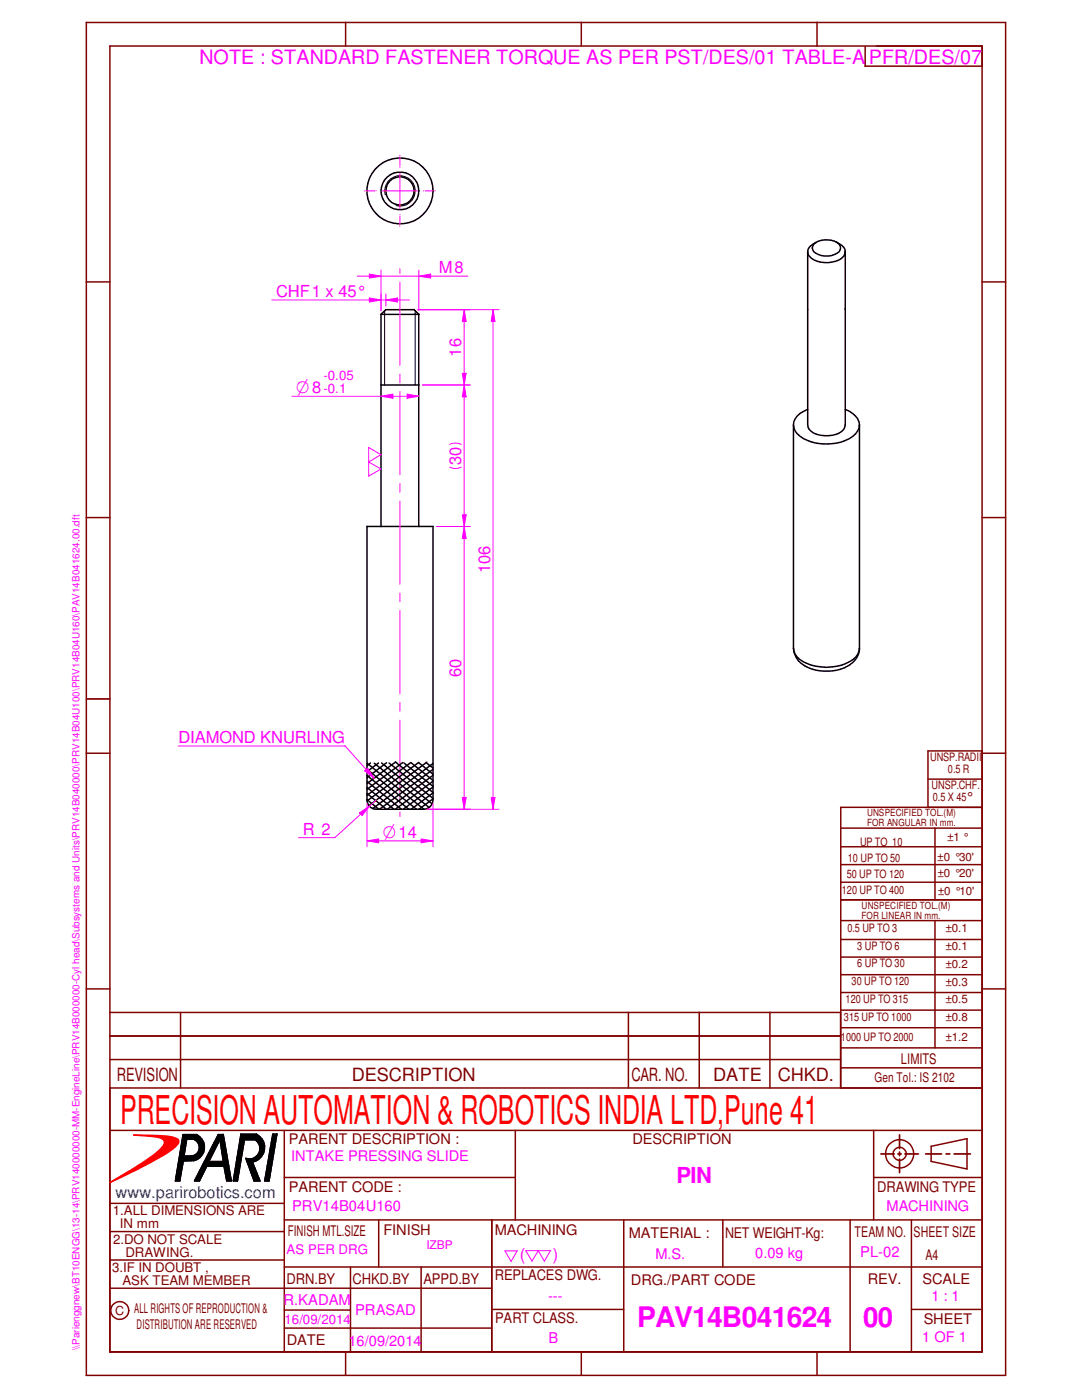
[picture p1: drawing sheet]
<svg xmlns="http://www.w3.org/2000/svg" width="216mm" height="279mm" viewBox="0 0 216 279" stroke-linecap="round" stroke-linejoin="round" font-family="sans-serif">
<g fill="none" stroke="#f0f" stroke-width=".2">
<path d="M79.8 53.6v1M79.8 56.3v16.6M79.8 74.6v1.8M79.8 78.1v16.6M79.8 96.5v1.8M79.8 100v16.6M79.8 118.4v1.7M79.8 121.8v16.7M79.8 140.2v1.7M79.8 143.7v16.6M79.8 162.1v.8M100.7 249.6h2.5l-1.2 2.2-1.2-2.2"/>
<path d="M104.9 249.6l1.2 2.1 1.3-2.1 1.2 2.1 1.3-2.1M104.9 249.6h5"/>
</g>
<g fill="none" stroke="#000" stroke-width=".3">
<path d="M76 62.7v42.4M76 76.8h7.6M82.6 61.8l1 .9h-7.6l1-.9h5.6M83.6 62.7v42.4M73.2 105.1h13.2M86.4 105v54.6a1.91 1.91 0 0 1-1.9 1.9h-9.4a1.82 1.82 0 0 1-1.9-1.9v-54.5M73.2 152.3l11.4 9.2M73.2 153.5l9.9 8M73.2 154.8l8.4 6.7M73.2 156l6.9 5.5M73.2 157.2l5.4 4.3M73.2 158.4l3.9 3.1"/>
<path d="M73.2 159.6l2.4 1.9M73.9 152.3l-.7 .5M74.7 152.3l10.9 8.9M75.5 152.3l-2.3 1.7M76.2 152.3l10 8.1M77.1 152.2l-3.9 3M77.6 152.3l8.8 7M79 152.1l-5.8 4.3M79 152.1l7.4 6.1M80.3 152.2l-7.1 5.3M80.6 152.2l5.8 4.7M82 152.2l-8.8 6.5"/>
<path d="M82 152.2l4.4 3.5M83.5 152.2l2.9 2.3M83.6 152.1l-10.4 7.8M85 152.2l1.4 1.1M85.2 152.1l-11.6 8.7M86.4 152.4l-12 9M86.4 153.5l-10.7 8M86.4 154.7l-9.1 6.8M86.4 155.9l-7.6 5.6M86.4 157.1l-5.9 4.4M86.4 158.2l-4.4 3.3M86.4 159.4l-2.8 2.1"/>
</g>
<path d="M76.8 62v14.8M82.8 62v14.8" fill="none" stroke="#000" stroke-width=".2"/>
<g fill="none" stroke="#800000" stroke-width=".3">
<path d="M17.2 4.4v270.1h183.5v-270h-183.5M21.9 9.2h174.1v260.6h-174.1M21.9 9.1v260.7M69 4.4v4.8M116 4.4v4.8M163 4.4v4.8M17.2 56.3h4.7M196 56.3h4.7M17.2 103.3h4.7M196 103.3h4.7M17.2 150.3h4.7M185.2 155.5h10.8"/>
<path d="M196 150.3h4.7M196 149.9h-10.8v11.2M167.7 179.6h28.3M167.7 161.1h28.3M167.8 165.3h28.2M167.8 169h28.2M167.8 172.6h28.2M167.8 176.1h28.2M167.8 161.1v56M186.6 165.3v14.3M17.2 197.4h4.7M167.8 183.7h28.2"/>
<path d="M167.8 187.5h28.2M167.8 191h28.2M167.8 194.5h28.2M167.8 198.1h28.2M186.6 183.7v25.4M196 197.4h4.7M21.9 202.1h145.8v15M21.9 206.8h145.8M21.9 217.1h174.1M21.9 211.5h145.8M36 202.1v15M125.4 202v15.1"/>
<path d="M139.5 202v15.1M153.6 202v15.1M167.7 209.1h28.3M167.7 213.1h28.3M167.8 201.6h28.2M167.8 205.1h28.2M21.9 225.6h174.1M56.7 235h46.1M56.7 225.6v44.2M102.8 225.6v17.9M174.3 235h21.7M174.3 225.6v17.9"/>
<path d="M185.8 228.8l7.2-1.6v6.1l-7.2-1.5M185.8 228.7v3.1M21.9 240.2h34.8M56.7 252.9h139.3M56.7 243.5h139.3M69 269.8v4.7M116 269.8v4.7M163 269.8v4.7M181.9 261.3h14.1"/>
<circle cx="179.5" cy="230.3" r="2.81"/>
<circle cx="179.5" cy="230.3" r="1.31"/>
</g>
<path d="M17.2 139.5h4.7M175.8 230.3h2.6M179.2 230.3h.6M179.5 226.5v2.7M179.5 229.9v.7M179.5 231.3v2.7M180.6 230.3h2.7M184.7 230.3h3.2M188.8 230.3h.7M190.4 230.3h3.2" fill="none" stroke="#800000" stroke-width=".34"/>
<path d="M26.7 226.5a31.9 31.9 0 0 1 8.2 .6l.7 .3a.67 .67 0 0 1-.1 .9 9.3 9.3 0 0 1-3.2 2.5l-4.7 2.5-5.7 2.7 4.6-2.7a27.5 27.5 0 0 0 5.7-4.1 1.26 1.26 0 0 0 .5-1.6 3.3 3.3 0 0 0-2.6-.8z" fill-rule="evenodd" fill="#f00"/>
<path d="M26.7 226.5a31.9 31.9 0 0 1 8.2 .6l.7 .3a.67 .67 0 0 1-.1 .9l-.8 .9-2.4 1.6-4.7 2.5-5.7 2.7a66.1 66.1 0 0 0 9.8-6.3 2.23 2.23 0 0 0 1.1-2l-.1-.1a3.3 3.3 0 0 0-2.6-.8z" fill="none" stroke="#f00" stroke-width=".3"/>
<g fill="none" stroke="#000" stroke-width=".3">
<path d="M162.4 48.7a4.1 4.1 0 0 1 5 0 1.3 1.3 0 0 1-.9 2.1 4.1 4.1 0 0 1-4.1-.6 1.13 1.13 0 0 1 0-1.5zM162.9 48.3l-.7 .4M166.9 48.3a2.6 2.6 0 0 1 1.8 1.9 2.55 2.55 0 0 1-2.6 2.1 4.6 4.6 0 0 1-4.9-1.5 1.62 1.62 0 0 1 1.1-2.1M168.7 50.2v34.6a2.63 2.63 0 0 1-2.6 2.1 5.2 5.2 0 0 1-4.6-1.2l-.3-.9v-34.6M158.3 84.8v44.6M161.2 81.7a3.7 3.7 0 0 0-2.9 3.1 3.6 3.6 0 0 0 2.7 3 9.9 9.9 0 0 0 9.2-.8 2.6 2.6 0 0 0 0-4.4l-1.5-.9M171.5 84.8v44.6M158.3 129.4a3.6 3.6 0 0 0 2.7 3 10.2 10.2 0 0 0 9.2-.8 3 3 0 0 0 1.3-2.2M158.3 129.4a4.6 4.6 0 0 0 3 3.9l2.4 .6h1.9a6.6 6.6 0 0 0 5.5-2.9l.2-.5 .2-1.1M36.6 231.6l-.7 4.1h-.9l1.5-9.3h2.7a2.77 2.77 0 0 1 1.6 2.8 2.77 2.77 0 0 1-2.1 2.4l-2.1 .1M37.3 227.3l-.6 3.4 .6-3.4h1.3a1.74 1.74 0 0 1 1.2 1.9 1.74 1.74 0 0 1-1.7 1.5h-1.4M41.3 232.7l-1.5 3h-.9"/>
<path d="M43.5 226.4h1M43.6 226.4l-4.8 9.3M43.9 227.4l.7 4.4h-3M43.9 227.4l-2.2 4.4M44.5 226.4l1.6 9.3h-.8l-.6-3h-3.4M48 226.4h3.2a2.97 2.97 0 0 1 1.5 3 2.97 2.97 0 0 1-2.3 2.5M48.1 226.3l-1.5 9.4h.8M48.8 227.4l-1.4 8.3M50.3 231.9l1.6 3.8h-1.2l-1.6-4.5a2.11 2.11 0 0 0 2.6-1 2.11 2.11 0 0 0-.7-2.7h-2.2l-1.4 8.2M54.4 226.4h.8M55.2 226.3l-1.5 9.4h-.9l1.6-9.3"/>
<circle cx="79.8" cy="38.1" r="3.8"/>
<circle cx="79.8" cy="38.1" r="2.82"/>
<circle cx="79.8" cy="38.1" r="6.6"/>
</g>
<g fill="#000">
<path d="M36.5 226.4l-1.5 9.3h.9l.7-4 2.1-.1a2.77 2.77 0 0 0 2.1-2.4 2.77 2.77 0 0 0-1.6-2.8zM37.3 227.3h1.3a1.74 1.74 0 0 1 1.2 1.9 1.74 1.74 0 0 1-1.7 1.5h-1.4z" fill-rule="evenodd"/>
<path d="M43.6 226.4l-4.7 9.3h.9l1.5-3h3.4l.6 3h.8l-1.6-9.3zM43.9 227.4l.7 4.4h-2.9z" fill-rule="evenodd"/>
<path d="M48.1 226.4h3.1a2.97 2.97 0 0 1 1.5 3 2.97 2.97 0 0 1-2.3 2.5l1.5 3.8h-1.2l-1.6-4.5a2.11 2.11 0 0 0 2.6-1 2.11 2.11 0 0 0-.7-2.7h-2.2l-1.4 8.2h-.8z" fill-rule="evenodd"/>
<path d="M54.4 226.4h.8l-1.5 9.3h-.9z" fill-rule="evenodd"/>
</g>
<g fill="none" stroke="#800000" stroke-width=".3">
<path d="M172.6 9.3v3.9M174.9 9.2h21.1v4h-23.4M21.9 245.8h34.8M21.9 251.5h34.8M21.9 257.1h76.2M69.9 252.9v16.9M75.6 243.5v9.4M84 252.9v16.9M98.1 243.5v26.3M124.5 243.5v26.3M144.2 243.5v9.4M169.6 243.5v26.3"/>
<path d="M181.9 243.5v26.3M21.9 269.8h174.1M56.7 265h41.4M56.7 261.5h13.2M98.1 261.3h26.4"/>
<circle cx="23.9" cy="261.5" r="1.79"/>
</g>
<path d="M76.9 38.9a3 3 0 0 1 2.6-3.8 3 3 0 0 1 3.3 3.2 3 3 0 0 1-3.8 2.7" fill="none" stroke="#000" stroke-width=".2"/>
<g fill="none" stroke="#f0f" stroke-width=".2">
<path d="M72.7 38.1h.2M73.1 38.1h1.7M75 38.1h.1M76.2 38.1h7.2M79.8 31v.2M79.8 31.4v1.7M79.8 33.3v.1M79.8 34.6v7M84.5 38.1h.1M84.8 38.1h1.7M86.7 38.1h.2M79.8 42.8v.1"/>
<path d="M79.8 43.1v1.7M79.8 45v.2M98.4 61.8l.4 2.3h-.8z"/>
</g>
<path d="M98.4 61.8l.4 2.3h-.8z" fill="#f0f"/>
<path d="M98 159.2h.8l-.4 2.3z" fill="none" stroke="#f0f" stroke-width=".2"/>
<path d="M98 159.2h.8l-.4 2.3z" fill="#f0f"/>
<path d="M83.4 61.8h16.2M98.4 61.8v99.7M73.2 167.8l2.4-.4v.8zM85.2 161.5h14.4" fill="none" stroke="#f0f" stroke-width=".2"/>
<path d="M73.2 167.8l2.4-.4v.8z" fill="#f0f"/>
<path d="M84 167.4l2.4 .4-2.4 .4z" fill="none" stroke="#f0f" stroke-width=".2"/>
<path d="M84 167.4l2.4 .4-2.4 .4z" fill="#f0f"/>
<path d="M75.1 159.6l-8.3 7.6M71.7 162.2l2-1.3-1.4 1.9zM73.2 160.4v8.6M73.2 167.8h13.2M86.4 160.4v8.6" fill="none" stroke="#f0f" stroke-width=".2"/>
<path d="M71.7 162.2l2-1.3-1.4 1.9z" fill="#f0f"/>
<path d="M92.6 105.1l.4 2.3h-.8zM59.6 167.2h7.2" fill="none" stroke="#f0f" stroke-width=".2"/>
<path d="M92.6 105.1l.4 2.3h-.8z" fill="#f0f"/>
<path d="M92.2 159.2h.8l-.4 2.3z" fill="none" stroke="#f0f" stroke-width=".2"/>
<path d="M92.2 159.2h.8l-.4 2.3z" fill="#f0f"/>
<path d="M87.1 105.1h6.7M92.2 102.7h.8l-.4 2.4zM92.6 105.1v56.4M85.2 161.5h8.6" fill="none" stroke="#f0f" stroke-width=".2"/>
<path d="M92.2 102.7h.8l-.4 2.4z" fill="#f0f"/>
<path d="M92.6 76.8l.4 2.4h-.8z" fill="none" stroke="#f0f" stroke-width=".2"/>
<path d="M92.6 76.8l.4 2.4h-.8z" fill="#f0f"/>
<path d="M84.3 76.8h9.5M92.2 74.5h.8l-.4 2.3zM92.6 76.8v28.3M89.7 93.2a2.43 2.43 0 0 0 2.3 0M89.7 88.7a2.79 2.79 0 0 1 2.3 0M87.1 105.1h6.7" fill="none" stroke="#f0f" stroke-width=".2"/>
<path d="M92.2 74.5h.8l-.4 2.3z" fill="#f0f"/>
<path d="M92.6 61.8l.4 2.3h-.8z" fill="none" stroke="#f0f" stroke-width=".2"/>
<path d="M92.6 61.8l.4 2.3h-.8z" fill="#f0f"/>
<path d="M81.2 78.7l2.4 .4-2.4 .4zM83.4 61.8h10.4M84.3 76.8h9.5M92.6 61.8v15" fill="none" stroke="#f0f" stroke-width=".2"/>
<path d="M81.2 78.7l2.4 .4-2.4 .4z" fill="#f0f"/>
<path d="M76 79.1l2.4-.4v.8z" fill="none" stroke="#f0f" stroke-width=".2"/>
<path d="M76 79.1l2.4-.4v.8z" fill="#f0f"/>
<path d="M83.6 55.1l2.3-.4v.8zM58.3 79.1h25.3" fill="none" stroke="#f0f" stroke-width=".2"/>
<path d="M83.6 55.1l2.3-.4v.8z" fill="#f0f"/>
<path d="M73.7 54.7l2.3 .4-2.3 .4z" fill="none" stroke="#f0f" stroke-width=".2"/>
<path d="M73.7 54.7l2.3 .4-2.3 .4z" fill="#f0f"/>
<path d="M71.3 55.1h22.1M73.7 59.5l2.3 .4-2.3 .4zM76 53.9v8.1M83.6 53.9v8.1" fill="none" stroke="#f0f" stroke-width=".2"/>
<path d="M73.7 59.5l2.3 .4-2.3 .4z" fill="#f0f"/>
<path d="M77 59.9l2.3-.4v.8z" fill="none" stroke="#f0f" stroke-width=".2"/>
<path d="M77 59.9l2.3-.4v.8z" fill="#f0f"/>
<path d="M54.2 59.9h27.5M76 58.7v3.3M77 58.7v2.4M73.5 89.3l2.5 1.4-2.4 1.5 2.4 1.4-2.5 1.4M73.6 89.3v5.7M68.8 148.8l5.8 6.5" fill="none" stroke="#f0f" stroke-width=".2"/>
<path d="M72.8 153.8l.6-.5 1.2 2z" fill="#f0f"/>
<path d="M35.6 148.9h33.3M72.8 153.8l.6-.5 1.2 2z" fill="none" stroke="#f0f" stroke-width=".2"/>
<text font-size="7.9" fill="#f00" x="24" y="224.4">PRECISION AUTOMATION &amp; ROBOTICS INDIA LTD,Pune 41</text>
<text font-size="5.6" fill="#f0f" x="127.1" y="264.9">PAV14B041624</text>
<text font-size="5.5" fill="#f0f" x="172.3" y="264.9">00</text>
<text font-size="4.4" fill="#f0f" x="135" y="236.1">PIN</text>
<g font-size="3.9" fill="#f0f">
<text x="39.8" y="12.8">NOTE : STANDARD FASTENER TORQUE AS PER PST/DES/01 TABLE-A</text>
<text x="173.4" y="12.7">PFR/DES/07</text>
</g>
<g font-size="3.7" fill="#f0f">
<text x="59.1" y="78.5">O8</text>
<text x="76.4" y="167.2">O14</text>
</g>
<g font-size="3.6" fill="#800000">
<text x="23.3" y="215.8">REVISION</text>
<text x="70.2" y="215.8">DESCRIPTION</text>
<text x="126" y="215.6">CAR. NO.</text>
<text x="142.3" y="215.6">DATE</text>
<text x="155.2" y="215.6">CHKD.</text>
</g>
<g font-size="3.3" fill="#f0f">
<text x="55.1" y="59.3">CHF1 x 45°</text>
<text x="87.5" y="54.5">M8</text>
<text x="92" y="71.2" transform="rotate(-90 92 71.2)">16</text>
<text x="92" y="92.8" transform="rotate(-90 92 92.8)">30</text>
<text x="97.8" y="114.4" transform="rotate(-90 97.8 114.4)">106</text>
<text x="92" y="135.1" transform="rotate(-90 92 135.1)">60</text>
<text x="35.6" y="148.3">DIAMOND KNURLING</text>
<text x="60.4" y="166.6">R 2</text>
<text x="103.7" y="251.4">(</text>
<text x="110.3" y="251.4">)</text>
</g>
<text font-size="3.3" fill="#00f" x="23.1" y="239.1">www.parirobotics.com</text>
<g font-size="3" fill="#f0f">
<text x="58.3" y="241.7">PRV14B04U160</text>
<text x="171.6" y="251">PL-02</text>
<text x="56.6" y="260.4">R.KADAM</text>
<text x="70.9" y="262.5">PRASAD</text>
<text x="109.3" y="259.6">---</text>
<text x="109.5" y="268.1">B</text>
</g>
<g font-size="2.9" fill="#800000">
<text x="192.7" y="160">°</text>
<text x="179.7" y="212.3">LIMITS</text>
<text x="57.6" y="228.2">PARENT DESCRIPTION :</text>
<text x="126.2" y="228.4">DESCRIPTION</text>
<text x="57.6" y="237.9">PARENT CODE :</text>
<text x="175" y="237.8">DRAWING TYPE</text>
<text x="57.4" y="246.6">FINISH MTL.SIZE</text>
<text x="76.5" y="246.5">FINISH</text>
<text x="98.7" y="246.5">MACHINING</text>
<text x="125.5" y="247">MATERIAL :</text>
<text x="144.7" y="247">NET WEIGHT-Kg:</text>
<text x="170.5" y="246.8">TEAM NO.</text>
<text x="182.2" y="246.8">SHEET SIZE</text>
<text x="184.7" y="251.4">A4</text>
<text x="57.2" y="256.3">DRN.BY</text>
<text x="70.4" y="256.2">CHKD.BY</text>
<text x="84.5" y="256.3">APPD.BY</text>
<text x="98.7" y="255.5">REPLACES DWG.</text>
<text x="125.9" y="256.4">DRG./PART CODE</text>
<text x="173.1" y="256.3">REV.</text>
<text x="184.1" y="256.2">SCALE</text>
<text x="57.2" y="268.5">DATE</text>
<text x="98.8" y="264">PART CLASS.</text>
<text x="184.3" y="264.2">SHEET</text>
</g>
<g font-size="2.9" fill="#f0f">
<text x="58.1" y="231.7">INTAKE PRESSING SLIDE</text>
<text x="176.9" y="241.7">MACHINING</text>
<text x="130.8" y="251.2">M.S.</text>
<text x="150.7" y="251">0.09 kg</text>
<text x="185.8" y="259.6">1 : 1</text>
<text x="69.6" y="268.6">16/09/2014</text>
<text x="184" y="267.9">1 OF 1</text>
</g>
<g font-size="2.7" fill="#f0f">
<text x="64.6" y="75.9">-0.05</text>
<text x="64.6" y="78.5">-0.1</text>
<text x="57.2" y="250.4">AS PER DRG</text>
<text x="56.8" y="264.2">16/09/2014</text>
</g>
<g font-size="2.7" fill="#800000">
<text x="174.5" y="215.9">Gen Tol.: IS 2102</text>
<text x="22.5" y="242.4">1.ALL DIMENSIONS ARE</text>
<text x="23.9" y="245.1">IN mm</text>
<text x="22.6" y="248.2">2.DO NOT SCALE</text>
<text x="25" y="250.8">DRAWING.</text>
<text x="22.4" y="253.9">3.IF IN DOUBT ,</text>
<text x="24.4" y="256.5">ASK TEAM MEMBER</text>
<text x="26.8" y="262">ALL RIGHTS OF REPRODUCTION &amp;</text>
<text x="27.3" y="265.2">DISTRIBUTION ARE RESERVED</text>
</g>
<text font-size="2.5" fill="#800000" x="23" y="262.5">C</text>
<text font-size="2.4" fill="#f0f" x="85.1" y="249.3">IZBP</text>
<g font-size="2.3" fill="#800000">
<text x="185.6" y="151.8">UNSP.RADII</text>
<text x="189.1" y="154.2">0.5 R</text>
<text x="185.9" y="157.4">UNSP.CHF.</text>
<text x="186.1" y="159.9">0.5 X 45</text>
<text x="189" y="167.9">±1 °</text>
<text x="169.2" y="172">10 UP TO 50</text>
<text x="171.6" y="168.7">UP TO 10</text>
<text x="187" y="171.9">±0 °30'</text>
<text x="168" y="178.5">120 UP TO 400</text>
<text x="169" y="175.2">50 UP TO 120</text>
<text x="187.1" y="175">±0 °20'</text>
<text x="187.1" y="178.7">±0 °10'</text>
<text x="169.1" y="186.1">0.5 UP TO 3</text>
<text x="171.1" y="189.6">3 UP TO 6</text>
<text x="188.7" y="186.1">±0.1</text>
<text x="188.7" y="189.6">±0.1</text>
<text x="169.9" y="196.6">30 UP TO 120</text>
<text x="171.1" y="193.1">6 UP TO 30</text>
<text x="188.7" y="193.2">±0.2</text>
<text x="188.7" y="196.7">±0.3</text>
<text x="168.4" y="203.7">315 UP TO 1000</text>
<text x="168.7" y="200.2">120 UP TO 315</text>
<text x="188.7" y="200.2">±0.5</text>
<text x="188.7" y="203.8">±0.8</text>
<text x="167.8" y="207.7">1000 UP TO 2000</text>
<text x="188.7" y="207.7">±1.2</text>
</g>
<g font-size="2" fill="#800000">
<text x="173" y="162.9">UNSPECIFIED TOL.(M)</text>
<text x="173" y="164.8">FOR ANGULAR IN mm.</text>
<text x="171.9" y="181.4">UNSPECIFIED TOL.(M)</text>
<text x="171.9" y="183.3">FOR LINEAR IN mm.</text>
</g>
<text font-size="2" fill="#f0f" x="15.9" y="269.5" transform="rotate(-90 15.9 269.5)">\\Parienggnew\BT10ENGG\13-14\PRV140000000-MM-EngineLine\PRV14B000000-Cyl head\Subsystems and Units\PRV14B040000\PRV14B04U100\PRV14B04U160\PAV14B041624.00.dft</text>
</svg>
